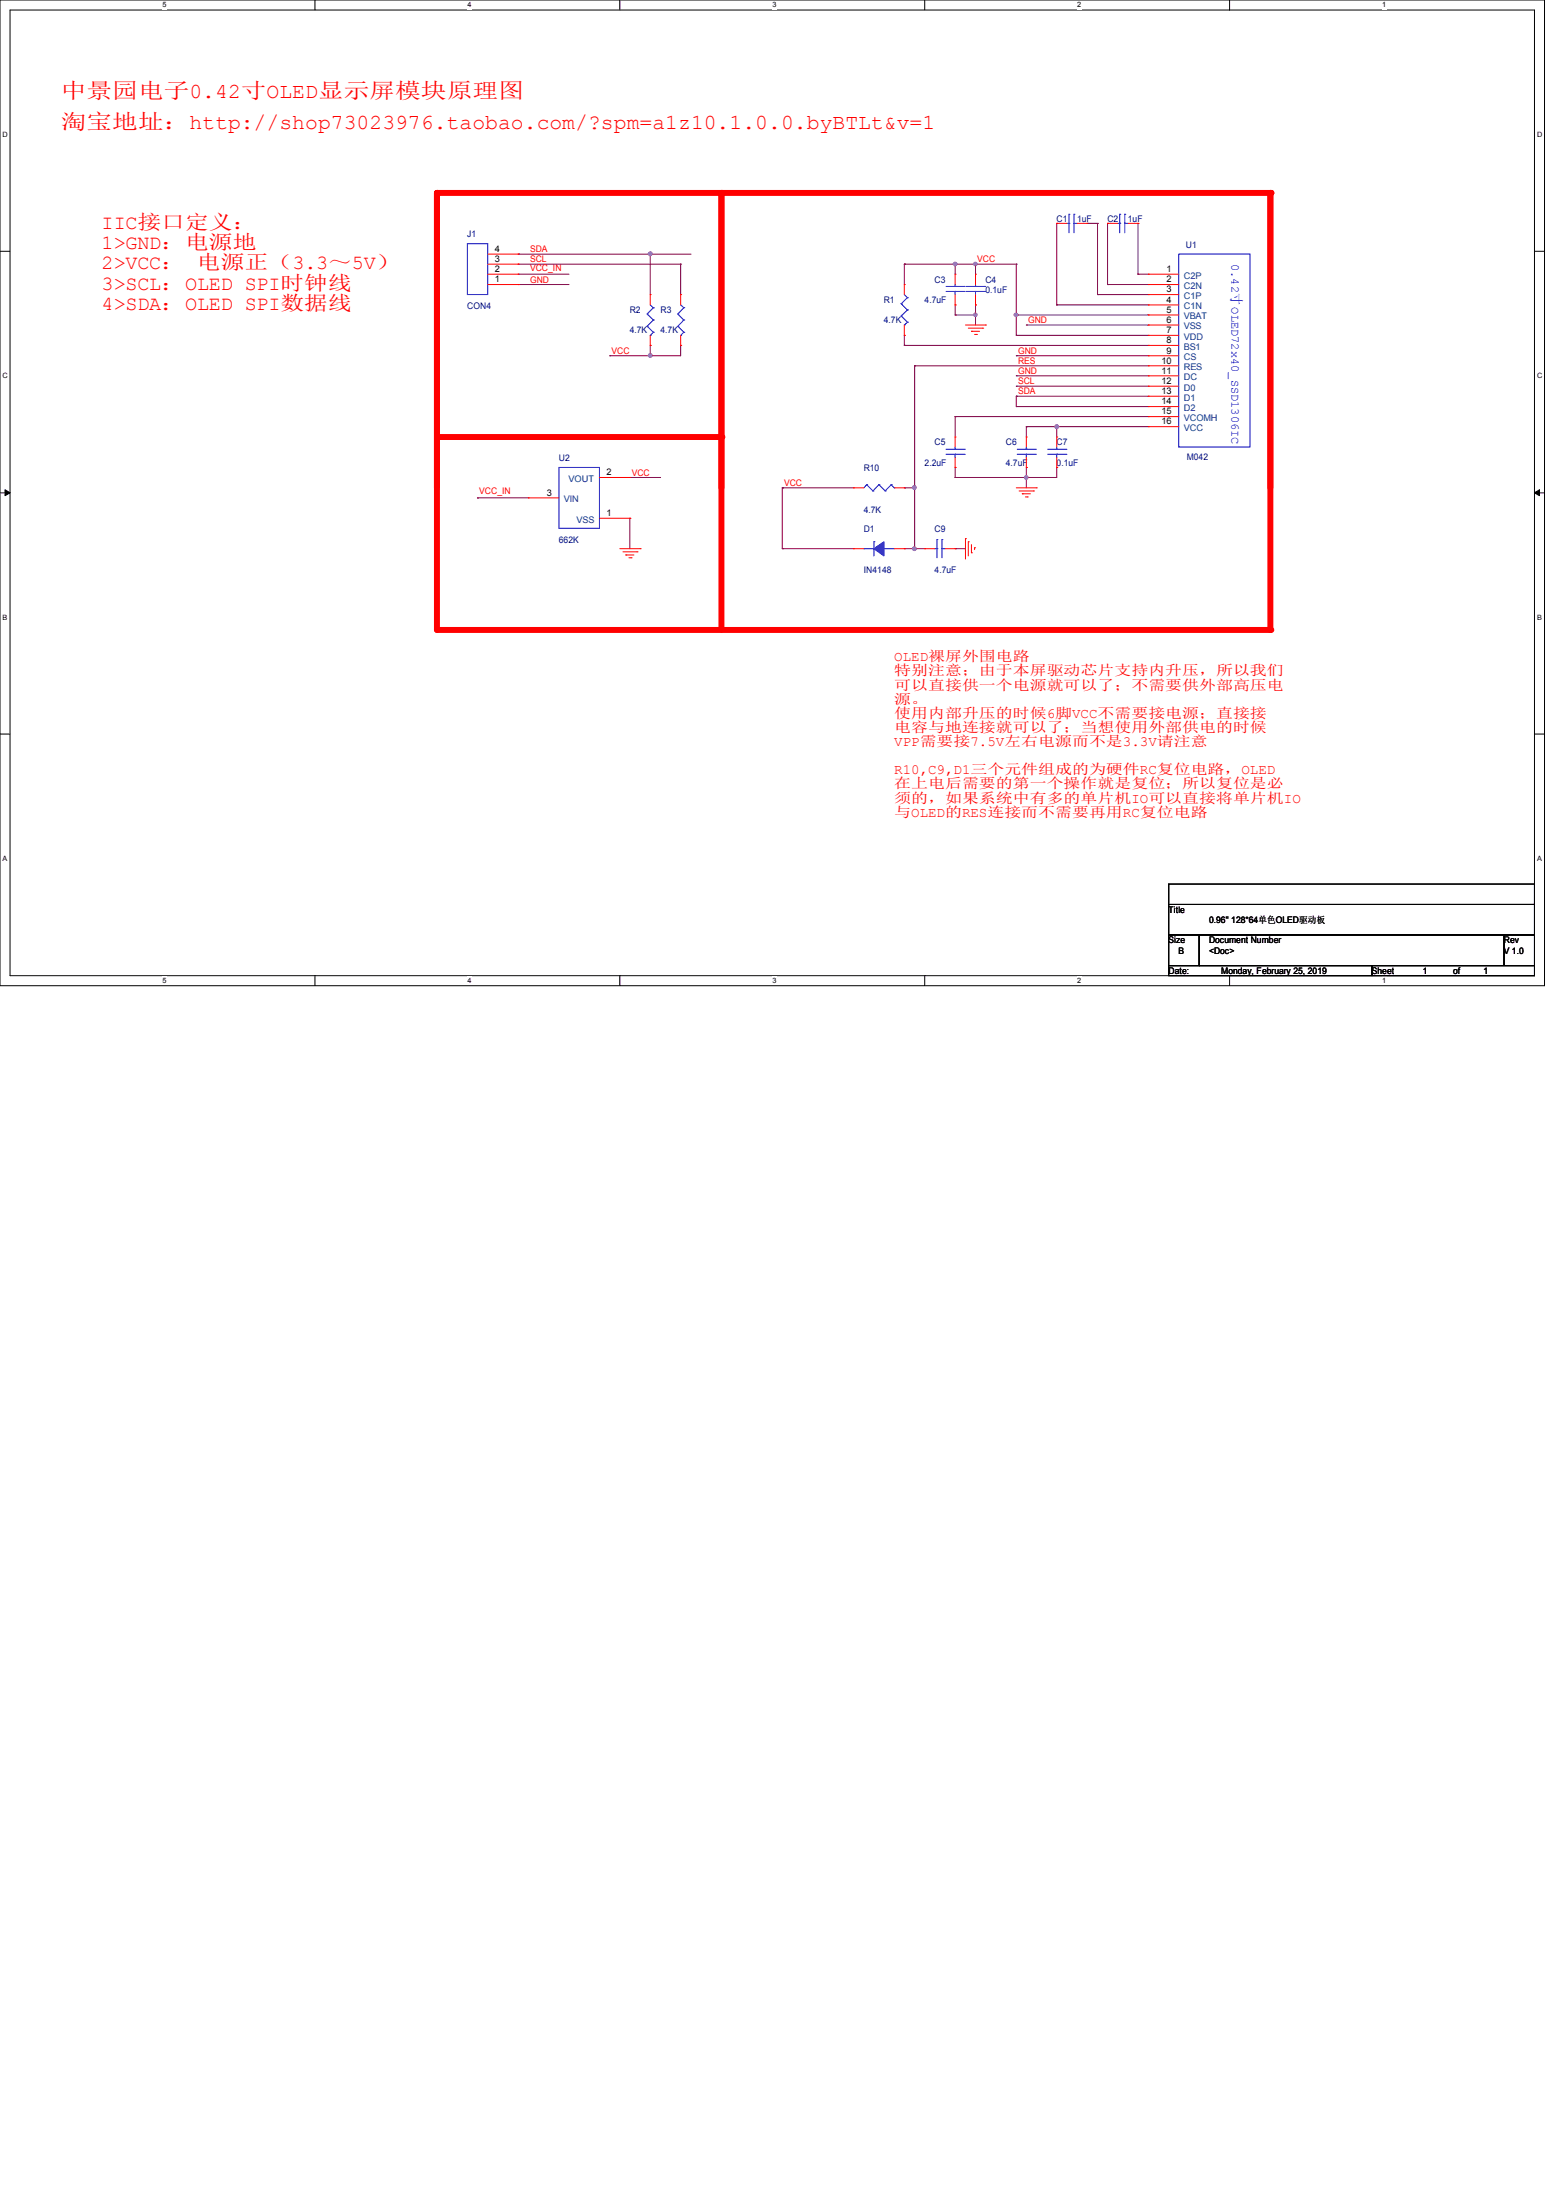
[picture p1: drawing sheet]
<svg xmlns="http://www.w3.org/2000/svg" width="210mm" height="297mm" viewBox="0 0 210 297" stroke-linecap="round" stroke-linejoin="round" font-family="sans-serif">
<path d="M0 0h208.4v133h-208.4zM1.4 1.4h205.7v130.3h-205.7z" fill="none" stroke="#000" stroke-width=".13"/>
<g fill="#fff">
<path d="M21.9 .1h.6v1.1h-.6z"/>
<path d="M21.9 131.8h.6v1.1h-.6z"/>
</g>
<path d="M42.5 0v1.4M42.5 131.7v1.3" fill="none" stroke="#000" stroke-width=".13"/>
<g fill="#fff">
<path d="M63.1 .1h.5v1.1h-.5z"/>
<path d="M63.1 131.8h.5v1.1h-.5z"/>
</g>
<path d="M83.7 0v1.4M83.7 131.7v1.3" fill="none" stroke="#000" stroke-width=".13"/>
<g fill="#fff">
<path d="M104.2 .1h.6v1.1h-.6z"/>
<path d="M104.2 131.8h.6v1.1h-.6z"/>
</g>
<path d="M124.8 0v1.4M124.8 131.7v1.3" fill="none" stroke="#000" stroke-width=".13"/>
<g fill="#fff">
<path d="M145.4 .1h.5v1.1h-.5z"/>
<path d="M145.4 131.8h.5v1.1h-.5z"/>
</g>
<path d="M165.9 0v1.4M165.9 131.7v1.3" fill="none" stroke="#000" stroke-width=".13"/>
<g fill="#fff">
<path d="M186.5 .1h.6v1.1h-.6z"/>
<path d="M186.5 131.8h.6v1.1h-.6z"/>
<path d="M.3 17.6h.8v1.1h-.8z"/>
<path d="M207.4 17.6h.8v1.1h-.8z"/>
<path d="M.3 50.2h.8v1.1h-.8z"/>
<path d="M207.4 50.2h.8v1.1h-.8z"/>
</g>
<path d="M0 33.9h1.4M207.1 33.9h1.3" fill="none" stroke="#000" stroke-width=".13"/>
<g fill="#fff">
<path d="M.3 82.8h.7v1.1h-.7z"/>
<path d="M207.4 82.8h.7v1.1h-.7z"/>
</g>
<path d="M0 66.5h1.4M207.1 66.5h1.3" fill="none" stroke="#000" stroke-width=".13"/>
<path d="M.7 66.1l.7 .4-.7 .4zM207.1 66.5l.7-.4v.8z" fill="#000" stroke="#000" stroke-width=".13"/>
<g fill="#fff">
<path d="M.3 115.3h.7v1.1h-.7z"/>
<path d="M207.4 115.3h.7v1.1h-.7z"/>
</g>
<path d="M0 99.1h1.4M207.1 99.1h1.3" fill="none" stroke="#000" stroke-width=".13"/>
<path d="M59 26v59" fill="none" stroke="#f00" stroke-width=".8"/>
<circle cx="59" cy="26" r=".4" fill="#f00"/>
<path d="M59 26v39.8" fill="none" stroke="#f00" stroke-width=".8"/>
<circle cx="59" cy="26" r=".4" fill="#f00"/>
<path d="M59 59h38.4" fill="none" stroke="#f00" stroke-width=".8"/>
<circle cx="97.4" cy="59" r=".4" fill="#f00"/>
<path d="M59 26h112.4" fill="none" stroke="#f00" stroke-width=".8"/>
<circle cx="171.4" cy="26" r=".4" fill="#f00"/>
<path d="M171.4 26v59" fill="none" stroke="#f00" stroke-width=".8"/>
<circle cx="171.4" cy="26" r=".4" fill="#f00"/>
<path d="M171.4 26v39.8" fill="none" stroke="#f00" stroke-width=".8"/>
<circle cx="171.4" cy="26" r=".4" fill="#f00"/>
<path d="M97.4 26v59" fill="none" stroke="#f00" stroke-width=".8"/>
<circle cx="97.4" cy="26" r=".4" fill="#f00"/>
<path d="M97.4 26v39.8" fill="none" stroke="#f00" stroke-width=".8"/>
<circle cx="97.4" cy="26" r=".4" fill="#f00"/>
<path d="M59 85h112.4" fill="none" stroke="#f00" stroke-width=".8"/>
<circle cx="171.4" cy="85" r=".4" fill="#f00"/>
<g fill="none" stroke="#800040" stroke-width=".13">
<path d="M69.9 34.3h.1M69.9 35.6h.1M69.9 37h.1M69.9 38.4h.1M69.9 34.3h23.4M69.9 35.6h22M69.9 37h6.9M69.9 38.4h6.9M87.8 34.3h.1M87.8 34.3v5.5M91.9 35.6h.1M91.9 35.6v4.2"/>
<path d="M122 35.6h.1M122 35.6h15.2M122 35.6v2.8M128.9 35.6h.1M128.9 35.6v1.4M131.7 35.6h.1M131.7 35.6v1.4M137.2 35.6h.1M137.2 35.6v9.7M142.6 30.1h.1M142.6 30.1v11M146.7 30.1h.1"/>
<path d="M146.7 30.1h1.4M148.1 30.1h.1M148.1 39.8h.1M148.1 30.1v9.7M148.1 39.8h6.9M149.5 30.1h.1M149.5 38.4h.1M149.5 38.4h5.5M149.5 30.1v8.3M153.6 37h.1M153.6 30.1h.1M153.6 37h1.4"/>
<path d="M153.6 30.1v6.9M82.3 48h.1M87.8 46.6h.1M87.8 48h.1M87.8 46.6v1.4M91.9 46.6h.1M91.9 46.6v1.4h-9.6M122 46.6h.1M122 45.3h.1M122 46.6h33M122 45.3v1.3M123.4 49.4h.1"/>
<path d="M123.4 49.4h31.6M123.4 49.4v24.6M128.9 56.2h.1M128.9 41.1h.1M128.9 42.5h.1M128.9 56.2h26.1M128.9 41.1v1.4M128.9 56.2v2.8M128.9 42.5h2.8M131.7 41.1h.1M131.7 42.5h.1M131.7 41.1v2.8"/>
<path d="M137.2 48h.1M137.2 50.7h.1M137.2 52.1h.1M137.2 53.5h.1M137.2 54.9h.1M137.2 42.5h.1M137.2 45.3h.1M137.2 48h17.8M137.2 50.7h17.8M137.2 52.1h17.8M137.2 53.5h17.8M137.2 54.9h17.8"/>
<path d="M137.2 53.5v1.4M137.2 45.3h17.8M137.2 42.5h17.8M138.5 43.9h.1M138.5 57.6h.1M138.5 57.6v1.4M138.5 43.9h16.5M138.5 57.6h16.5M142.6 41.1h.1M142.6 57.6h.1M142.6 57.6v1.4M142.6 41.1h12.4"/>
<path d="M64.4 67.2h.1M64.4 67.2h6.9M85 69.9h.1M85 64.4h.1M85 64.4h4.2M85 69.9v4.1M105.6 74h.1M105.6 65.8h.1M105.6 74h9.6M105.6 65.8h9.6M105.6 65.8v8.2M122 74h.1"/>
<path d="M122 65.8h.1M122 74h2.8M122 65.8h1.4M123.4 74h.1M123.4 65.8h.1M128.9 63.1h.1M128.9 64.4h.1M128.9 74h.1M128.9 63.1v1.3M128.9 74h1.4M138.5 64.4h.1M138.5 63.1h.1"/>
<path d="M138.5 63.1v2.7M142.6 63.1h.1M142.6 63.1v1.3h-13.7"/>
</g>
<g fill="#f0f" stroke="#f0f" stroke-width=".13">
<circle cx="87.8" cy="34.2" r=".25"/>
<circle cx="87.8" cy="48" r=".25"/>
<circle cx="138.5" cy="64.4" r=".24"/>
<circle cx="142.6" cy="57.6" r=".25"/>
<circle cx="131.6" cy="35.6" r=".23"/>
<circle cx="128.9" cy="35.6" r=".24"/>
<circle cx="137.1" cy="42.5" r=".24"/>
<circle cx="131.6" cy="42.5" r=".23"/>
<circle cx="123.4" cy="74" r=".25"/>
<circle cx="123.4" cy="65.8" r=".25"/>
</g>
<g fill="none" stroke="#f00" stroke-width=".13">
<path d="M65.8 38.4h4.1M65.8 37h4.1M65.8 35.6h4.1M65.8 34.3h4.1M69.9 38.4h.1M69.9 37h.1M69.9 35.6h.1M69.9 34.3h.1M87.8 39.8h.1M87.8 39.8v1.3M91.9 39.8h.1M91.9 39.8v1.3"/>
<path d="M122 38.4h.1M122 38.4v1.4M128.9 37h.1M128.9 37v1.4M128.9 39.8v1.3M131.7 37h.1M131.7 37v1.4M131.7 39.8v1.3M142.6 30.1h.1M142.6 30.1h1.4M145.4 30.1h1.3M146.7 30.1h.1"/>
<path d="M149.5 30.1h.1M149.5 30.1h1.4M152.2 30.1h1.4M153.6 30.1h.1M155 37h.1M155 38.4h.1M155 39.8h.1M155 38.4h4.1M155 37h4.1M155 39.8h4.1M87.8 46.6h.1M87.8 45.3v1.3"/>
<path d="M91.9 46.6h.1M91.9 45.3v1.3M122 45.3h.1M122 43.9v1.4M128.9 41.1h.1M128.9 59h.1M128.9 59v1.3M130.3 43.9h2.7M130.7 44.3h1.9M131.1 44.7h.1M131.1 44.7h1.1M131.5 45.1h.3"/>
<path d="M131.7 41.1h.1M131.8 45.1h.1M132.6 44.3h.1M133 43.9h.1M138.5 59h.1M138.5 59v1.3M142.6 59h.1M142.6 59v1.3M155 41.1h.1M155 42.5h.1M155 43.9h.1M155 45.3h.1"/>
<path d="M155 46.6h.1M155 48h.1M155 49.4h.1M155 50.7h.1M155 52.1h.1M155 53.5h.1M155 54.9h.1M155 56.2h.1M155 57.6h.1M155 43.9h4.1M155 41.1h4.1M155 42.5h4.1"/>
<path d="M155 45.3h4.1M155 46.6h4.1M155 48h4.1M155 49.4h4.1M155 50.7h4.1M155 52.1h4.1M155 53.5h4.1M155 54.9h4.1M155 56.2h4.1M155 57.6h4.1M71.3 67.2h.1M71.3 67.2h4.1"/>
<path d="M80.9 69.9h4.1M80.9 64.4h4.1M83.7 74h2.7M84.1 74.5h1.9M84.5 74.9h.1M84.5 74.9h1.1M84.9 75.3h.3M85 69.9h.1M85 64.4h.1M85.2 75.3h.1M86 74.5h.1M86.4 74h.1"/>
<path d="M115.2 65.8h.1M115.2 74h.1M115.2 74h1.4M115.2 65.8h1.4M120.7 74h1.3M120.7 65.8h1.3M122 65.8h.1M122 74h.1M124.8 74h.1M124.8 74h1.4M127.6 74h1.3M128.9 74h.1"/>
<path d="M128.9 63.1h.1M128.9 61.7v1.4M130.3 72.7h.1M130.3 72.7v2.7M130.7 73.1h.1M130.7 73.1v1.9M131.1 74.6h.1M131.1 73.5v1.1M131.5 73.9h.1M131.5 73.9v.3M137.2 65.8h2.7M137.5 66.3h2"/>
<path d="M138 66.6h.1M138 66.6h1.1M138.4 67.1h.2M138.5 63.1h.1M138.5 61.7v1.4M138.6 67.1h.1M139.5 66.3h.1M139.9 65.8h.1M142.6 63.1h.1M142.6 61.7v1.4"/>
</g>
<path d="M157.7 119.3h49.4v2.7h-49.4zM157.7 122h49.4v4.2h-49.4zM157.7 126.2h4.1v4.1h-4.1zM157.7 130.3h27.5v1.4h-27.5zM161.8 126.2h41.2v4.1h-41.2zM185.2 130.3h21.9v1.4h-21.9zM203 126.2h4.1v4.1h-4.1z" fill="none" stroke="#000" stroke-width=".13"/>
<g fill="none" stroke="#00f" stroke-width=".13">
<path d="M63.1 32.9h2.7v6.9h-2.7zM122 39.8l.5 .4M127.7 39.3h2.4M127.7 38.7h2.4M128.9 38.7h.1M128.9 39.3h.1M128.9 38.4v.3M128.9 39.3v.5M130.1 39.3h.1M130.1 38.7h.1M130.4 39.3h2.5M130.4 38.7h2.5"/>
<path d="M131.7 38.7h.1M131.7 39.3h.1M131.7 38.4v.3M131.7 39.3v.5M132.9 39.3h.1M132.9 38.7h.1M144 30.1h.3M144.3 30.1h.1M144.3 28.9h.1M144.3 28.9v2.5M144.9 28.9h.1M144.9 30.1h.1"/>
<path d="M144.9 30.1h.5M144.9 28.9v2.5M150.9 30.1h.2M151.1 30.1h.1M151.1 28.9h.1M151.1 28.9v2.5M151.8 28.9h.1M151.8 30.1h.1M151.8 30.1h.4M151.8 28.9v2.5M159.1 34.3h9.6v26h-9.6zM87.3 42.4h.1"/>
<path d="M87.3 44h.1M87.3 42.4l.9 .8M87.3 44l.9 .8M87.8 45.3h.1M87.8 41.1l.4 .4M88.2 41.5h.1M88.2 43.2h.1M88.2 44.8h.1M88.2 41.5l-.9 .9M88.2 43.2l-.9 .8M88.2 44.8l-.4 .5M91.5 42.4h.1"/>
<path d="M91.5 44h.1M91.5 42.4l.8 .8M91.5 44l.8 .8M91.9 45.3h.1M91.9 41.1l.4 .4M92.3 41.5h.1M92.3 43.2h.1M92.3 44.8h.1M92.3 41.5l-.8 .9M92.3 43.2l-.8 .8M92.3 44.8l-.4 .5M121.6 41h.1"/>
<path d="M121.6 42.6h.1M121.6 41l.9 .8M121.6 42.6l.9 .9M122 43.9h.1M122.5 40.2h.1M122.5 41.8h.1M122.5 43.5h.1M122.5 40.2l-.9 .8M122.5 41.8l-.9 .8M122.5 43.5l-.5 .4M75.4 63.1h5.5v8.2h-5.5zM116.6 74h.1"/>
<path d="M116.6 74h1.3M117 65.4h.1M117 65.4l-.4 .4M117 65.4l.8 .9M117.8 66.3h.1M117.9 73.1h.1M117.9 73.1v1.9M118.6 65.4h.1M118.6 65.4l-.8 .9M118.6 65.4l.9 .9M119.3 74h.1M119.3 74h1.4"/>
<path d="M119.5 66.3h.1M120.3 65.4h.1M120.3 65.4l-.8 .9M120.3 65.4l.4 .4M120.7 65.8h.1M126.2 74h.2M126.4 74h.1M126.4 72.8h.1M126.4 72.8v2.5M127.1 72.8h.1M127.1 74h.1M127.1 74h.5"/>
<path d="M127.1 72.8v2.5M127.7 61.3h2.4M127.7 60.6h2.4M128.9 60.6h.1M128.9 61.3h.1M128.9 60.3v.3M128.9 61.3v.4M130.1 61.3h.1M130.1 60.6h.1M137.3 61.3h2.4M137.3 60.6h2.4M138.5 60.6h.1"/>
<path d="M138.5 61.3h.1M138.5 60.3v.3M138.5 61.3v.4M139.7 61.3h.1M139.7 60.6h.1M141.4 61.3h2.4M141.4 60.6h2.4M142.6 60.6h.1M142.6 61.3h.1M142.6 60.3v.3M142.6 61.3v.4M143.8 61.3h.1"/>
<path d="M143.8 60.6h.1"/>
</g>
<path d="M117.9 74l1.4-.9v1.9z" fill-rule="evenodd" fill="#00f" stroke="#00f" stroke-width=".13"/>
<g font-size="2.9" fill="#f00">
<text x="8.2" y="13.2">中景园电子0.42寸OLED显示屏模块原理图</text>
<text x="8.2" y="17.4">淘宝地址：http://shop73023976.taobao.com/?spm=a1z10.1.0.0.byBTLt&amp;v=1</text>
</g>
<g font-size="2.7" fill="#f00">
<text x="13.7" y="30.9">IIC接口定义：</text>
<text x="13.7" y="33.7">1&gt;GND：电源地</text>
<text x="13.7" y="36.4">2&gt;VCC： 电源正（3.3～5V）</text>
<text x="13.7" y="39.1">3&gt;SCL：OLED SPI时钟线</text>
<text x="13.7" y="41.8">4&gt;SDA：OLED SPI数据线</text>
</g>
<text font-size="1.9" fill="#00f" x="166.2" y="39.5" transform="rotate(90 166.2 39.5)">寸</text>
<g font-size="1.9" fill="#f00">
<text x="120.7" y="89.2">OLED裸屏外围电路</text>
<text x="120.7" y="91.1">特别注意；由于本屏驱动芯片支持内升压，所以我们</text>
<text x="120.7" y="93">可以直接供一个电源就可以了；不需要供外部高压电</text>
<text x="120.7" y="95">源。</text>
<text x="120.7" y="96.9">使用内部升压的时候6脚VCC不需要接电源；直接接</text>
<text x="120.7" y="98.8">电容与地连接就可以了；当想使用外部供电的时候</text>
<text x="120.7" y="100.7">VPP需要接7.5V左右电源而不是3.3V请注意</text>
<text x="120.7" y="106.4">在上电后需要的第一个操作就是复位；所以复位是必</text>
<text x="120.7" y="104.5">R10,C9,D1三个元件组成的为硬件RC复位电路，OLED</text>
<text x="120.7" y="108.3">须的，如果系统中有多的单片机IO可以直接将单片机IO</text>
<text x="120.7" y="110.2">与OLED的RES连接而不需要再用RC复位电路</text>
</g>
<g font-size="1.6" fill="#00f">
<text x="166.2" y="35.6" transform="rotate(90 166.2 35.6)">0.42</text>
<text x="166.2" y="41.5" transform="rotate(90 166.2 41.5)">OLED72x40_SSD1306IC</text>
</g>
<g font-size="1.2" fill="#000080">
<text x="142.6" y="29.9">C1</text>
<text x="145.4" y="29.9">1uF</text>
<text x="149.5" y="29.9">C2</text>
<text x="152.2" y="29.9">1uF</text>
<text x="63.1" y="32">J1</text>
<text x="160" y="33.5">U1</text>
<text x="63.1" y="41.7">CON4</text>
<text x="119.3" y="40.9">R1</text>
<text x="124.8" y="40.9">4.7uF</text>
<text x="126.1" y="38.1">C3</text>
<text x="133" y="38.1">C4</text>
<text x="133" y="39.5">0.1uF</text>
<text x="85" y="42.3">R2</text>
<text x="85" y="45">4.7K</text>
<text x="89.1" y="42.3">R3</text>
<text x="89.1" y="45">4.7K</text>
<text x="119.3" y="43.6">4.7K</text>
<text x="75.4" y="62.1">U2</text>
<text x="116.6" y="63.5">R10</text>
<text x="124.8" y="62.9">2.2uF</text>
<text x="126.1" y="60.1">C5</text>
<text x="135.8" y="60.1">C6</text>
<text x="135.8" y="62.9">4.7uF</text>
<text x="142.6" y="60.1">C7</text>
<text x="142.6" y="62.9">0.1uF</text>
<text x="160.2" y="62">M042</text>
<text x="116.6" y="69.2">4.7K</text>
<text x="116.6" y="71.8">D1</text>
<text x="126.1" y="71.8">C9</text>
<text x="75.4" y="73.3">662K</text>
<text x="116.6" y="77.4">IN4148</text>
<text x="126.1" y="77.4">4.7uF</text>
</g>
<g font-size="1.2">
<text x="66.8" y="35.3">3</text>
<text x="66.8" y="34">4</text>
<text x="66.8" y="38.1">1</text>
<text x="66.8" y="36.7">2</text>
<text x="157.4" y="36.7">1</text>
<text x="157.4" y="38.1">2</text>
<text x="157.4" y="39.5">3</text>
<text x="157.4" y="40.9">4</text>
<text x="157.4" y="42.2">5</text>
<text x="157.4" y="43.6">6</text>
<text x="157.4" y="45">7</text>
<text x="157.4" y="46.3">8</text>
<text x="157.4" y="47.7">9</text>
<text x="156.8" y="49.1">10</text>
<text x="156.8" y="50.4">11</text>
<text x="156.8" y="51.8">12</text>
<text x="156.8" y="53.2">13</text>
<text x="156.8" y="54.6">14</text>
<text x="156.8" y="55.9">15</text>
<text x="156.8" y="57.3">16</text>
<text x="81.9" y="64.1">2</text>
<text x="73.8" y="66.9">3</text>
<text x="81.9" y="69.6">1</text>
<text x="157.7" y="123.2">Title</text>
<text x="163.2" y="124.6">0.96'' 128*64单色OLED驱动板</text>
<text x="157.7" y="127.3">Size</text>
<text x="157.7" y="131.4">Date:</text>
<text x="159.1" y="128.7">B</text>
<text x="163.2" y="127.3">Document Number</text>
<text x="163.2" y="128.7">&lt;Doc&gt;</text>
<text x="164.8" y="131.4">Monday, February 25, 2019</text>
<text x="185.1" y="131.4">Sheet</text>
<text x="192" y="131.4">1</text>
<text x="196.1" y="131.4">of</text>
<text x="200.2" y="131.4">1</text>
<text x="203" y="127.3">Rev</text>
<text x="203" y="128.7">V 1.0</text>
</g>
<g font-size="1.2" fill="#f00">
<text x="71.5" y="34">SDA</text>
<text x="71.5" y="35.4">SCL</text>
<text x="131.9" y="35.4">VCC</text>
<text x="71.5" y="36.5">VCC_IN</text>
<text x="71.5" y="38.1">GND</text>
<text x="82.5" y="47.8">VCC</text>
<text x="137.4" y="47.8">GND</text>
<text x="138.8" y="43.6">GND</text>
<text x="137.4" y="49.1">RES</text>
<text x="137.4" y="50.5">GND</text>
<text x="137.4" y="51.9">SCL</text>
<text x="137.4" y="53.2">SDA</text>
<text x="85.3" y="64.2">VCC</text>
<text x="105.8" y="65.6">VCC</text>
<text x="64.7" y="66.7">VCC_IN</text>
</g>
<g font-size="1.2" fill="#004080">
<text x="159.8" y="37.6">C2P</text>
<text x="159.8" y="39">C2N</text>
<text x="159.8" y="40.3">C1P</text>
<text x="159.8" y="41.7">C1N</text>
<text x="159.8" y="43.1">VBAT</text>
<text x="159.8" y="44.5">VSS</text>
<text x="159.8" y="45.8">VDD</text>
<text x="159.8" y="47.2">BS1</text>
<text x="159.8" y="48.6">CS</text>
<text x="159.8" y="50">RES</text>
<text x="159.8" y="51.3">DC</text>
<text x="159.8" y="52.7">D0</text>
<text x="159.8" y="54.1">D1</text>
<text x="159.8" y="55.5">D2</text>
<text x="159.8" y="56.8">VCOMH</text>
<text x="159.8" y="58.2">VCC</text>
<text x="76.7" y="65">VOUT</text>
<text x="76.1" y="67.8">VIN</text>
<text x="77.8" y="70.5">VSS</text>
</g>
<g font-size="1">
<text x="21.9" y="1">5</text>
<text x="63.1" y="1">4</text>
<text x="104.2" y="1">3</text>
<text x="145.4" y="1">2</text>
<text x="186.5" y="1">1</text>
<text x=".3" y="18.5">D</text>
<text x="207.5" y="18.5">D</text>
<text x=".3" y="51">C</text>
<text x="207.5" y="51">C</text>
<text x=".3" y="83.6">B</text>
<text x="207.5" y="83.6">B</text>
<text x=".3" y="116.2">A</text>
<text x="207.5" y="116.2">A</text>
<text x="21.9" y="132.7">5</text>
<text x="63.1" y="132.7">4</text>
<text x="104.2" y="132.7">3</text>
<text x="145.4" y="132.7">2</text>
<text x="186.5" y="132.7">1</text>
</g>
</svg>
